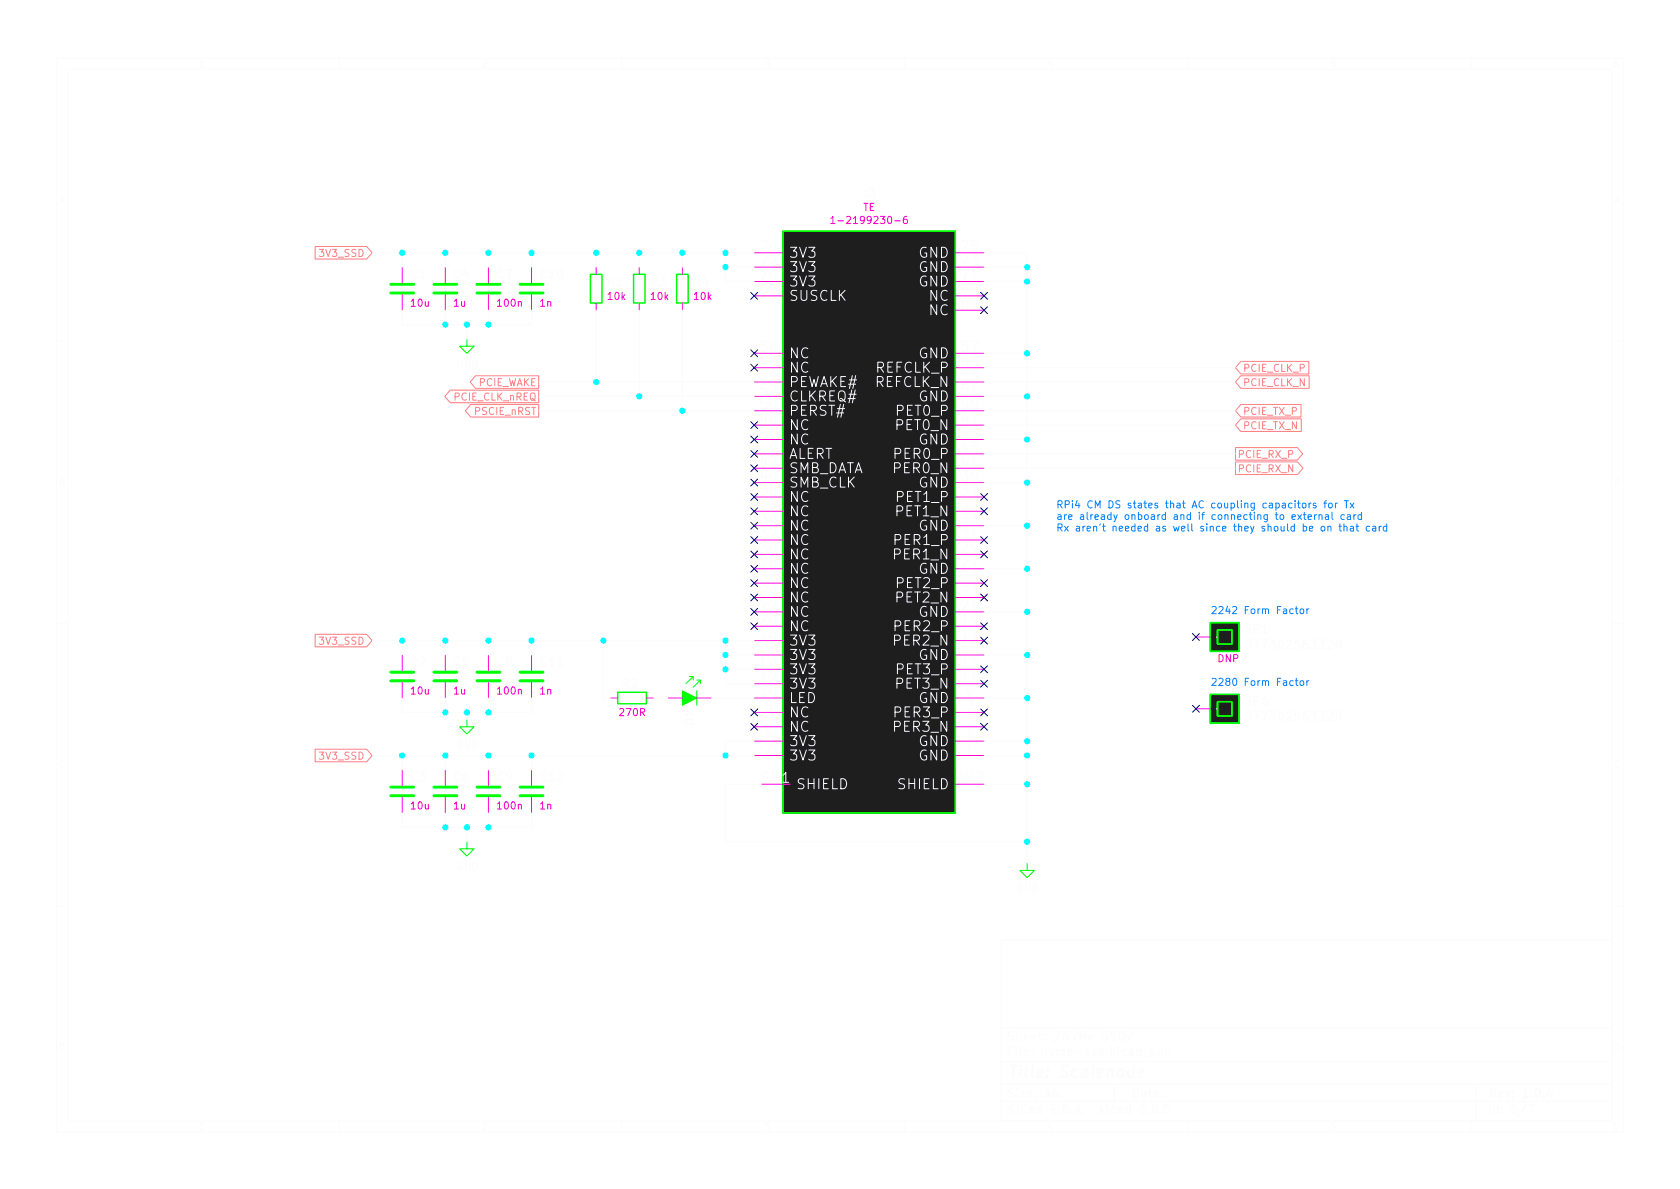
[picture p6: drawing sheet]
<svg xmlns="http://www.w3.org/2000/svg" width="297mm" height="210mm" viewBox="0 0 297 210" stroke-linecap="round" stroke-linejoin="round" font-family="sans-serif">
<g fill="none" stroke="#fcfcfc" stroke-width=".18">
<path d="M10 10.2h277v190.1h-277zM12 12.2h273v186.1h-273zM35.3 10.9l.4-.4v1.3M35.3 11.8h.8M60 10.2v2M85.3 10.7l.5-.2 .3 .4-.8 .9h.8M110 10.2v2M135.3 10.5h.8l-.5 .5 .4 .2v.5l-.2 .1-.5-.1M160 10.2v2M185.6 10.5l-.3 .9h.8M185.9 11v.8M210 10.2v2"/>
<path d="M236 10.5h-.6l-.1 .7 .2-.2 .4 .1 .2 .2-.1 .4-.2 .1-.5-.1M260 10.2v2M285.9 10.5l-.3 .1a.87 .87 0 0 0 0 1.2l.4-.1 .1-.4-.3-.3-.4 .1-.1 .2M10.6 35.8l.4-1.3 .4 1.3M10.7 35.5h.6M153.2 33.3v1.1a.49 .49 0 0 1-.6 .4M153.7 33.3h1l-.5 .6 .4 .1v.7l-.2 .1h-.4l-.3-.1M285.6 35.8l.4-1.3 .4 1.3M285.7 35.5h.6M65.8 44.7h67.5M71.1 44.7v2.5M71.1 54.9v2.5h22.9v-2.5"/>
<path d="M73.7 47.8a.61 .61 0 0 0-.7 0 .61 .61 0 0 0-.2 .7 .57 .57 0 0 0 .3 .6 .57 .57 0 0 0 .6 0M74.3 48.1l.4-.4v1.5M74.3 49.2h.9M78.7 44.7v2.5M78.7 54.9v2.5M81.3 47.8a.61 .61 0 0 0-.7 0 .61 .61 0 0 0-.2 .7 .57 .57 0 0 0 .3 .6 .57 .57 0 0 0 .6 0M82.3 47.6l-.4 1.1h1M82.5 57.4v2.5M82.6 48.2v1M86.4 44.7v2.5M86.4 54.9v2.5M89 47.8a.61 .61 0 0 0-.8 0 .61 .61 0 0 0-.2 .7 .57 .57 0 0 0 .3 .6 .57 .57 0 0 0 .7 0"/>
<path d="M89.5 47.7h1l-.7 1.5M94 44.7v2.5M96.6 47.8a.61 .61 0 0 0-.8 0 .61 .61 0 0 0-.2 .7 .57 .57 0 0 0 .3 .6 .57 .57 0 0 0 .7 0M97.2 48.1l.4-.4v1.5M97.2 49.2h.8M98.8 47.8l.2-.1a.83 .83 0 0 1 .6 .6 .83 .83 0 0 1-.3 .8l-.2 .1a.82 .82 0 0 1-.3-1.4zM105.4 44.7v2.5M105.4 54.9v12.7M107.6 49.9l.8-.1 .1-.2-.1-.4-.2-.1h-.6v1.5M108 49.9l.5 .7M109.1 49.5l.4-.4v1.5M109.1 50.6h.9"/>
<path d="M113 44.7v2.5M113 54.9v15.2M115.3 49.9l.7-.1 .1-.2v-.4l-.3-.1h-.5v1.5M115.6 49.9l.5 .7M116.6 49.1h1l-.5 .6 .4 .1v.6l-.2 .2h-.4l-.3-.2M120.6 44.7v2.5M120.6 54.9v17.7M122.9 49.9l.7-.1 .2-.2-.1-.4-.2-.1h-.6v1.5M123.2 49.9l.6 .7M124.7 49l-.4 1.1h1M125.1 49.6v1M128.3 44.7v5.1h5"/>
<path d="M128.3 47.2h5M174 44.7h7.6v107.9M174 49.8h7.6M174 47.2h7.6M10 60.2h2M81.7 63.7a.59 .59 0 0 0-.7 .6 .59 .59 0 0 0 .7 .5l.1-.4h-.3M83 63.6v1.3l-.7-1.3v1.3M83.6 63.6a.64 .64 0 0 1 .8 .7 .64 .64 0 0 1-.8 .6zM95.2 67.6h38.1M95.2 72.6h38.1M95.2 70.1h38.1M174 67.6h44.4"/>
<path d="M174 65h44.4M174 72.6h44.4M174 75.2h44.4M174 77.7h7.6M174 62.5h7.6M174 70.1h7.6M285 60.2h2M10.7 85.2l.5-.1 .1-.2v-.2l-.6-.2v1.3h.5l.1-.1 .1-.3-.3-.2M174 80.3h44.4M174 85.3h7.6M174 82.8h44.4M174 93h7.6"/>
<path d="M285.7 85.2l.5-.1 .1-.2v-.2l-.6-.2v1.3h.5l.1-.1 .1-.3-.3-.2M10 110.2h2M65.8 113.3h67.5M71.1 113.3v2.5M73.7 116.4a.61 .61 0 0 0-.7 0 .61 .61 0 0 0-.2 .7 .57 .57 0 0 0 .3 .6 .57 .57 0 0 0 .6-.1M74.3 116.4l.6-.1 .2 .1 .1 .3-1 1.1h1M78.7 113.3v2.5M81.3 116.4a.61 .61 0 0 0-.7 0 .61 .61 0 0 0-.2 .7 .57 .57 0 0 0 .3 .6 .57 .57 0 0 0 .6-.1M82.7 116.3h-.7l-.1 .7 .2-.2 .5 .1 .2 .2-.1 .5-.2 .2-.6-.2M86.4 113.3v2.5M89 116.4a.61 .61 0 0 0-.8 0 .61 .61 0 0 0-.2 .7 .57 .57 0 0 0 .3 .6 .57 .57 0 0 0 .7-.1M89.8 116.9l-.3-.3 .1-.2 .2-.1h.5l.1 .2-.1 .3-.6 .2-.2 .2v.3l.3 .3h.3l.3-.3v-.3l-.3-.3"/>
<path d="M94 113.3v2.5M96.6 116.4a.61 .61 0 0 0-.8 0 .61 .61 0 0 0-.2 .7 .57 .57 0 0 0 .3 .6 .57 .57 0 0 0 .7-.1M97.2 116.7l.4-.4v1.5M97.2 117.8h.8M98.6 116.7l.4-.4v1.5M98.6 117.8h.9M106.7 113.3v10.1h1.2M128.3 113.3v7.6h5M128.3 115.8h5M128.3 118.4h5M174 115.8h7.6M174 108.2h7.6"/>
<path d="M174 100.6h7.6M212.7 112.4h.1M215.1 112.6v.1M215.1 112.7h.1M221.1 110.5h-.6l-.3 .3 .2 .3 .6 .3v.4l-.2 .2-.6-.1M221.1 113.8l-.3 .3-.4-.1-.2-.2 .2-.6h.4l.2 .1a1.01 1.01 0 0 1-.3 1.4h-.3M221.6 113.2h1l-.6 1.5M221.7 111.3l.8-.1 .1-.2-.1-.4-.2-.1h-.6v1.5M223.1 113.2h1l-.7 1.5M223.2 110.9l.4-.4v1.5M223.2 112h.9M224.5 113.2h.9l-.5 .5 .5 .2v.6l-.2 .2h-.5l-.2-.2"/>
<path d="M226.2 113.3l.2-.1a.83 .83 0 0 1 .6 .6 .83 .83 0 0 1-.3 .8l-.2 .1a.82 .82 0 0 1-.3-1.4zM227.5 113.3l.6-.1 .2 .1 .1 .3-1 1.1h1M229.7 113.2h-.7l-.1 .7 .2-.2 .6 .1 .1 .2-.1 .5-.2 .2-.6-.2M231.1 113.2a.6 .6 0 0 0-.7 .6v.6l.1 .2 .5 .1 .2-.2 .1-.5-.2-.2-.4-.1-.3 .3M231.8 113.2h.9l-.5 .5 .4 .2v.6l-.2 .2h-.4l-.2-.2M233.2 113.2h1l-.6 .5 .5 .2v.6l-.2 .2h-.5l-.2-.2M234.7 113.3l.6-.1 .2 .1 .1 .3-.9 1.1h.9M236.3 114l.7-.1 .1-.2v-.4l-.3-.1h-.5v1.5M236.6 114l.5 .7M285 110.2h2M11.4 134.7a.62 .62 0 0 0-.9 .4 .62 .62 0 0 0 .7 .7l.2-.1M65.8 133.6h67.5"/>
<path d="M71.1 123.4v2.6h22.9v-2.6M71.1 133.6v2.5M73.7 136.7a.61 .61 0 0 0-.7 0 .61 .61 0 0 0-.2 .7 .57 .57 0 0 0 .3 .6 .57 .57 0 0 0 .6 0M74.2 136.6h1l-.5 .6 .4 .1v.7l-.2 .1h-.5l-.2-.1M78.7 123.4v2.6M78.7 133.6v2.5M81.3 136.7a.61 .61 0 0 0-.7 0 .61 .61 0 0 0-.2 .7 .57 .57 0 0 0 .3 .6 .57 .57 0 0 0 .6 0M81.7 131a.59 .59 0 0 0-.7 .6 .59 .59 0 0 0 .7 .6l.1-.5h-.3M82.5 126v1.2M82.6 136.6a.6 .6 0 0 0-.7 .6v.6l.2 .2 .4 .1 .2-.1 .1-.6-.2-.2h-.4l-.3 .2M83 130.9v1.3l-.7-1.3v1.3M83.6 130.9a.64 .64 0 0 1 .8 .7 .64 .64 0 0 1-.8 .6z"/>
<path d="M86.4 123.4v2.6M86.4 133.6v2.5M89 136.7a.61 .61 0 0 0-.8 0 .61 .61 0 0 0-.2 .7 .57 .57 0 0 0 .3 .6 .57 .57 0 0 0 .7 0M90.4 137.2l-.3 .3-.4-.1-.2-.2 .2-.6h.4l.2 .1a1.01 1.01 0 0 1-.3 1.4h-.3M94 133.6v2.5M96.6 136.7a.61 .61 0 0 0-.8 0 .61 .61 0 0 0-.2 .7 .57 .57 0 0 0 .3 .6 .57 .57 0 0 0 .7 0M97.2 137l.4-.4v1.5M97.2 138.1h.8M98.6 136.7l.6-.1 .2 .1 .1 .3-1 1.1h1M110.3 120.9l.7-.1 .2-.2-.1-.4-.2-.1h-.6v1.5M110.7 120.9l.5 .7M111.8 120.2l.6-.1 .2 .1v.3l-.9 1.1h.9"/>
<path d="M115.6 123.4h2.5M121.2 127.5a.82 .82 0 0 1 .9-.3 .82 .82 0 0 1 .5 .9h-1.5zM122.6 126.2h-1.5l.4 .4M122.6 125.7v.9M125.7 123.4h7.6M133.3 131.1h-5v2.5M134.6 138.7h-6.3v10.1h53.3M174 133.6h7.6M174 131.1h7.6M174 123.4h7.6M174 138.7h7.6M212.7 125.1h.1"/>
<path d="M215.1 125.4h.1M221.1 123.2h-.6l-.3 .3 .2 .3 .6 .3v.4l-.2 .2-.6-.1M221.1 126.5l-.3 .3-.4-.1-.2-.2 .2-.6h.4l.2 .1a1.01 1.01 0 0 1-.3 1.4h-.3M221.6 125.9h1l-.6 1.5M221.7 124l.8-.1 .1-.2-.1-.4-.2-.1h-.6v1.5M223.1 125.9h1l-.7 1.5M223.9 123.2a.6 .6 0 0 0-.7 .6v.6l.1 .2 .5 .1 .2-.2 .1-.5-.2-.2-.4-.1-.3 .3M224.5 125.9h.9l-.5 .5 .5 .2v.6l-.2 .2h-.5l-.2-.2M226.2 126l.2-.1a.83 .83 0 0 1 .6 .6 .83 .83 0 0 1-.3 .8l-.2 .1a.82 .82 0 0 1-.3-1.4zM227.5 126l.6-.1 .2 .1 .1 .3-1 1.1h1M229.7 125.9h-.7l-.1 .7 .2-.2 .6 .1 .1 .2-.1 .5-.2 .2-.6-.2M231.1 125.9a.6 .6 0 0 0-.7 .6v.6l.1 .2 .5 .1 .2-.2 .1-.5-.2-.2-.4-.1-.3 .3"/>
<path d="M231.8 125.9h.9l-.5 .5 .4 .2v.6l-.2 .2h-.4l-.2-.2M233.2 125.9h1l-.6 .5 .5 .2v.6l-.2 .2h-.5l-.2-.2M234.7 126l.6-.1 .2 .1 .1 .3-.9 1.1h.9M236.3 126.7l.7-.1 .1-.2v-.4l-.3-.1h-.5v1.5M236.6 126.7l.5 .7M286.4 134.7a.62 .62 0 0 0-.9 .4 .62 .62 0 0 0 .7 .7l.2-.1M71.1 143.8v2.5h22.9v-2.5M78.7 143.8v2.5M81.7 152.6a.59 .59 0 0 0-.7 .6 .59 .59 0 0 0 .7 .5l.1-.4h-.3M82.5 146.3v2.5M83 152.5v1.3l-.7-1.3v1.3M83.6 152.5a.64 .64 0 0 1 .8 .7 .64 .64 0 0 1-.8 .6z"/>
<path d="M86.4 143.8v2.5M180.8 156.4a.59 .59 0 0 0-.8 .6 .59 .59 0 0 0 .8 .6v-.5h-.2M182.1 156.3v1.3l-.7-1.3v1.3M182.7 156.3a.64 .64 0 0 1 .7 .7 .64 .64 0 0 1-.7 .6zM10 160.2h2M177 166.3h108v32h-108zM285 160.2h2M10.7 184.5a.66 .66 0 0 1 .7 .7 .66 .66 0 0 1-.7 .6zM35.3 198.9l.4-.4v1.3M35.3 199.8h.8M60 198.3v2M85.3 198.7l.5-.2 .3 .4-.8 .9h.8"/>
<path d="M110 198.3v2M135.3 198.5h.8l-.5 .5 .4 .2v.5l-.2 .1-.5-.1M160 198.3v2M177 194.8h108M177 191.8h108M177 187.8h108M177 181.8h108M178.4 195.3v1.5M178.4 185.8h.5M178.6 196l.7 .8M179.1 185.1h-.7v1.5M179.2 192.6l-.6-.1-.2 .2v.4l.7 .3 .1 .3-.3 .3h-.5"/>
<path d="M179.2 182.5l-.6-.1-.2 .3 .1 .4 .6 .3v.4l-.2 .1h-.5M179.3 195.3l-.9 .9M179.7 185.1v.2M179.7 185.6v1M179.9 192.5v.2M179.9 183.1l.2-.2 .3 .1 .1 .9M179.9 182.4v1.5M179.9 193v1M179.9 195.3v.2M179.9 195.8v1M180.4 193h.8l-.8 1h.8M180.4 185.1v1.3l.2 .2"/>
<path d="M181.1 186.1l.8-.1-.1-.3-.4-.1-.3 .2 .1 .8h.6M181.1 183.4l.8-.1-.1-.3-.4-.1-.3 .2 .1 .8h.6M181.5 195.5a.6 .6 0 0 0-.7 0 .6 .6 0 0 0-.2 .7 .56 .56 0 0 0 .3 .6 .56 .56 0 0 0 .6-.1M181.7 193.5l.7-.1v-.3l-.5-.1-.2 .2 .1 .8h.6M182.1 195.9h.6l.1 .9M182.4 183.4l.7-.1v-.3l-.5-.1-.2 .2 .1 .8h.6M182.5 186.5v.1M182.5 185.7v.1M182.8 196.2l-.5 .1a.29 .29 0 0 0-.2 .2 .29 .29 0 0 0 .2 .3h.5M183.1 193.9v.1M183.1 193.1v.1M183.6 182.9h.5"/>
<path d="M183.8 182.4v1.3l.3 .2M184.1 195.9l-.4-.1-.3 .3v.4l.2 .3h.5M184.1 195.3v1.5M184.4 185.8l.2-.2 .3 .1 .1 .9M184.4 185.6v1M184.6 183.8v.1M184.6 183v.1M184.7 194l.5-1.5 .5 1.5M184.9 193.6h.7M185.6 185.6l.3 1 .4-1M185.6 198.5l-.3 .9h.8M185.9 199v.8"/>
<path d="M186 196h.5M186.5 192.5l-.4 1h1M186.7 195.3h-.7v1.5h.7M186.9 185.8l.2-.2 .3 .1 .1 .9M186.9 185.6v1M186.9 193v1M187.4 196.7v.1M187.5 185.8l.2-.2 .4 .1v.9M187.6 182.4l-1.3 1.9M188.1 195.3a.76 .76 0 0 1 .8 .8 .76 .76 0 0 1-.8 .7zM188.8 186.1l.7-.1-.1-.3-.4-.1-.2 .2 .1 .8h.5M188.9 182.4v1.5l-.8-1.5v1.5"/>
<path d="M189.4 182.4l.5 1.5 .5-1.5M189.6 196.7v.1M190.1 196.8l.5-1.5 .5 1.5M190.1 186.1h1.2M190.2 196.4h.7M190.9 183.9v-1.5l.5 1.1 .5-1.1v1.5M191.6 196.7v.1M192.5 185.7l-.4-.1-.2 .2 .1 .3 .5 .1v.4h-.6M192.6 183.4l.7-.1-.1-.3-.4-.1-.2 .2v.8h.6M193.7 185.7l-.3-.1-.3 .2 .1 .3 .5 .1v.4h-.6M194.6 195.3v1.5M194.7 196.3l.4 .5"/>
<path d="M195.1 185.7l-.5-.1-.2 .3v.4l.1 .3h.6M195.1 185.1v1.5M195.1 195.8l-.5 .6M195.8 195.3v.2M195.8 186.5v.1M195.8 195.8v1M195.9 182.5l-.6-.1-.2 .2v.4l.6 .3 .2 .3-.3 .3h-.6M196.5 185.1v1.5M196.6 186.1l.5 .5M197 191.8v3M197.1 185.6l-.6 .6M197.1 195.9l-.4-.1-.3 .3v.4l.2 .3h.5"/>
<path d="M197.3 182.5l-.6-.1-.2 .2v.4l.6 .3 .2 .3-.3 .3h-.6M197.7 185.1v.2M197.7 185.6v1M197.8 195.9h.6v.9M197.9 182.4a.76 .76 0 0 1 .9 .8 .76 .76 0 0 1-.9 .7zM198.4 196.2l-.5 .1a.29 .29 0 0 0-.2 .2 .29 .29 0 0 0 .2 .3h.5M199.1 185.7l-.5-.1-.2 .3v.4l.1 .3h.6M199.7 185.7h.6l.1 .9M199.8 195.9l-.4-.1-.3 .3v.4l.1 .3h.6M199.8 195.3v1.5M200.4 186l-.5 .1a.29 .29 0 0 0-.3 .2 .29 .29 0 0 0 .3 .3h.5M200.4 192.5a.76 .76 0 0 1 .9 .8 .76 .76 0 0 1-.9 .7z"/>
<path d="M200.5 182.4l-1.3 1.9M201.7 185.7l-.4-.1-.3 .3v.4l.1 .3h.6M201.7 185.1v1.5M201.9 193.1h.6l.1 .9M202.1 186.8h1.1M202.3 195.3a.59 .59 0 0 0-.7 .7v.5l.1 .3h.4l.3-.1v-.5l-.1-.2-.4-.1-.3 .3M202.6 193.4l-.5 .1a.29 .29 0 0 0-.2 .2 .29 .29 0 0 0 .2 .3h.5M203.1 196.7v.1M203.1 193h.5M203.3 192.5v1.3l.3 .2M203.9 195.4l.2-.1a.81 .81 0 0 1 .6 .7 .81 .81 0 0 1-.3 .8h-.2a.81 .81 0 0 1-.6-.6 .81 .81 0 0 1 .3-.8zM204.1 193.5l.7-.1-.1-.3-.4-.1-.2 .2v.8h.6"/>
<path d="M204.1 185.7l-.4-.1-.2 .2 .1 .3 .5 .1v.4h-.6M205.2 196.7v.1M205.4 193.9v.1M205.4 193.1v.1M205.4 185.7l-.4-.1-.3 .3v.4l.2 .3h.5M206.1 185.8l.2-.2 .3 .1 .1 .9M206.1 185.1v1.5M206.6 195.3h-.7v.7l.2-.1 .5 .1 .1 .2-.1 .5-.2 .1-.5-.1M210 198.3v2M236 198.5h-.6l-.1 .7 .2-.2 .4 .1 .2 .2-.1 .4-.2 .1-.5-.1M260 198.3v2M261 191.8v6.5"/>
<path d="M263.4 195.3v1.5M264.8 195.9l-.4-.1-.3 .3v.4l.1 .3h.6M264.8 195.3v1.5M265.5 196.7v.1M265.5 195.9v.1M268 195.3a.6 .6 0 0 0-.7 .7v.5l.1 .3h.5l.2-.1 .1-.5-.2-.2-.4-.1-.3 .3M269.9 195.3l-1.3 1.9M270.2 195.3h1l-.6 1.5M285.7 184.5a.66 .66 0 0 1 .7 .7 .66 .66 0 0 1-.7 .6zM285.9 198.5l-.3 .1a.87 .87 0 0 0 0 1.2l.4-.1 .1-.4-.3-.3-.4 .1-.1 .2"/>
</g>
<g fill="none" stroke="#fcfcfc" stroke-width=".3">
<path d="M263.6 193.3l.7-.1 .1-.2-.1-.3-.2-.2h-.5v1.5M263.9 193.3l.5 .7M265 193.5l.7-.1-.1-.3-.4-.1-.2 .2 .1 .8h.5M266.2 193l.4 1 .3-1M267.5 193.9v.1M267.5 193.1v.1M269.3 193l.4-.5v1.5M269.3 194h.8M270.8 193.9v.1M271.6 192.6l.2-.1a.82 .82 0 0 1 .6 .7 .82 .82 0 0 1-.3 .8h-.2a.81 .81 0 0 1-.6-.6 .81 .81 0 0 1 .3-.8zM272.9 193.9v.1M273.9 192.5l-.3 1h.9"/>
<path d="M274.3 193v1"/>
</g>
<g fill="none" stroke="#fcfcfc" stroke-width=".4">
<path d="M178.7 188.5h1.2M179.3 188.5l-.3 2M180.4 189.1l-.1 1.4M180.5 188.5l-.1 .1 .1 .1 .1-.1-.1-.1v.2M181.1 189.1h.8M181.5 188.5l-.2 1.7v.2l.4 .1M182.6 188.5l-.2 1.7 .3 .3M183.4 189.8l1-.2-.1-.4-.5-.1-.3 .3-.1 1 .2 .1 .6-.1M185.2 190.3v.1l-.1 .1-.1-.1 .2-.1-.1 .2M185.3 189.2l.1 .1-.1 .1-.1-.1 .1-.1v.2M188.9 188.6a.85 .85 0 0 0-1.1 .1 .45 .45 0 0 0 .2 .7l.4 .1a.49 .49 0 0 1 .3 .5 .49 .49 0 0 1-.4 .5l-.8-.1M190.5 189.2a.66 .66 0 0 0-1 .3v.6l.1 .3 .2 .1 .6-.1"/>
<path d="M191.4 189.2l.2-.1 .5 .1v1.3M192.2 189.6l-.7 .1a.4 .4 0 0 0-.3 .3 .4 .4 0 0 0 .2 .5l.7-.1M193.3 188.5l-.2 1.7 .2 .3M194.1 189.8l.9-.2v-.4l-.2-.1-.6 .1-.2 1 .3 .3 .6-.1M195.9 189.3a.49 .49 0 0 1 .9 .1l-.1 1.1M196 189.1l-.2 1.4M197.8 189.3a.52 .52 0 0 1 .5-.2 .52 .52 0 0 1 .4 .4l-.1 .6a.55 .55 0 0 1-.5 .4 .55 .55 0 0 1-.5-.4zM200.4 189.2a.66 .66 0 0 0-1 .3v.6l.1 .3 .2 .1 .6-.1M200.5 188.5l-.2 2M201.2 189.8l1-.2-.1-.4-.5-.1-.3 .3-.1 1 .2 .1 .6-.1"/>
</g>
<g fill="none" stroke="#0f0" stroke-width=".51">
<path d="M69.1 51.8h4.1M69.1 50.3h4.1M76.7 51.8h4.1M76.7 50.3h4.1M84.3 51.8h4.1M84.3 50.3h4.1M91.9 51.8h4.1M91.9 50.3h4.1M69.1 118.9h4.1M76.7 118.9h4.1M84.3 118.9h4.1M91.9 118.9h4.1"/>
<path d="M69.1 120.4h4.1M69.1 139.2h4.1M76.7 120.4h4.1M76.7 139.2h4.1M84.3 120.4h4.1M84.3 139.2h4.1M91.9 120.4h4.1M91.9 139.2h4.1M69.1 140.7h4.1M76.7 140.7h4.1M84.3 140.7h4.1M91.9 140.7h4.1"/>
</g>
<g fill="none" stroke="#f0f" stroke-width=".18">
<path d="M71.1 47.2v2.8M71.1 52.1v2.8M78.7 47.2v2.8M78.7 52.1v2.8M86.4 47.2v2.8M86.4 52.1v2.8M94 47.2v2.8M94 52.1v2.8M105.4 47.2v1.3M105.4 53.6v1.3M113 47.2v1.3M113 53.6v1.3"/>
<path d="M120.6 47.2v1.3M120.6 53.6v1.3M133.3 52.3h5.1M133.3 49.8h5.1M133.3 47.2h5.1M133.3 44.7h5.1M168.9 54.9h5.1M168.9 52.3h5.1M168.9 49.8h5.1M168.9 47.2h5.1M168.9 44.7h5.1M133.3 77.7h5.1"/>
<path d="M133.3 75.2h5.1M133.3 72.6h5.1M133.3 70.1h5.1M133.3 67.6h5.1M133.3 65h5.1M133.3 62.5h5.1M168.9 77.7h5.1M168.9 75.2h5.1M168.9 72.6h5.1M168.9 70.1h5.1M168.9 67.6h5.1M168.9 65h5.1"/>
<path d="M168.9 62.5h5.1M133.3 98h5.1M133.3 95.5h5.1M133.3 93h5.1M133.3 90.4h5.1M133.3 87.9h5.1M133.3 85.3h5.1M133.3 82.8h5.1M133.3 80.3h5.1M168.9 98h5.1M168.9 95.5h5.1M168.9 93h5.1"/>
<path d="M168.9 90.4h5.1M168.9 87.9h5.1M168.9 85.3h5.1M168.9 82.8h5.1M168.9 80.3h5.1M71.1 115.8v2.8M78.7 115.8v2.8M86.4 115.8v2.8M94 115.8v2.8M133.3 118.4h5.1M133.3 115.8h5.1M133.3 113.3h5.1"/>
<path d="M133.3 110.7h5.1M133.3 108.2h5.1M133.3 105.7h5.1M133.3 103.1h5.1M133.3 100.6h5.1M168.9 118.4h5.1M168.9 115.8h5.1M168.9 113.3h5.1M168.9 110.7h5.1M168.9 108.2h5.1M168.9 105.7h5.1M168.9 103.1h5.1"/>
<path d="M168.9 100.6h5.1M211.5 112.6h2.5M71.1 120.6v2.8M71.1 136.1v2.8M78.7 120.6v2.8M78.7 136.1v2.8M86.4 120.6v2.8M86.4 136.1v2.8M94 120.6v2.8M94 136.1v2.8M107.9 123.4h1.3M114.3 123.4h1.3"/>
<path d="M118.1 123.4h2.5M123.2 123.4h2.5M133.3 133.6h5.1M133.3 123.4h5.1M133.3 120.9h5.1M133.3 131.1h5.1M133.3 128.5h5.1M133.3 126h5.1M134.6 138.7h5.1M168.9 133.6h5.1M168.9 123.4h5.1M168.9 120.9h5.1"/>
<path d="M168.9 131.1h5.1M168.9 128.5h5.1M168.9 126h5.1M168.9 138.7h5.1M211.5 125.3h2.5M71.1 141v2.8M78.7 141v2.8M86.4 141v2.8M94 141v2.8"/>
</g>
<g fill="#1e1e1e" stroke="#1e1e1e" stroke-width=".18">
<path d="M138.4 40.9h30.5v102.9h-30.5z"/>
<path d="M214 110.1h5.1v5.1h-5.1z"/>
<path d="M215.3 111.4h2.5v2.5h-2.5z"/>
<path d="M214 122.8h5.1v5.1h-5.1z"/>
<path d="M215.3 124.1h2.5v2.5h-2.5z"/>
</g>
<path d="M104.4 48.5h2v5.1h-2zM112 48.5h2v5.1h-2zM119.6 48.5h2.1v5.1h-2.1zM138.4 40.9h30.5v102.9h-30.5zM214 110.1h5.1v5.1h-5.1zM215.3 111.4h2.5v2.5h-2.5zM109.2 122.4h5.1v2.1h-5.1zM214 122.8h5.1v5.1h-5.1zM215.3 124.1h2.5v2.5h-2.5z" fill="none" stroke="#0f0" stroke-width=".25"/>
<path d="M146.9 38.6l.4-.3v1.2M146.9 39.5h.7M148.2 39h.9M160.3 38.3h-.3a.85 .85 0 0 0 0 1.2l.4-.1v-.4l-.2-.3-.4 .1-.1 .2" fill="none" stroke="#ff0084" stroke-width=".18"/>
<path d="M82.5 59.9v1.3h1.3l-1.3 1.3-1.2-1.3h1.2M121.9 119.6h.7v.7M122.6 119.6l-1.3 1.3M82.5 127.2v1.3h1.3l-1.3 1.3-1.2-1.3h1.2M123.2 120.3h.6v.6M123.2 122.2v2.5M123.8 120.3l-1.2 1.2M82.5 148.8v1.3h1.3l-1.3 1.3-1.2-1.3h1.2M181.6 152.6v1.3h1.3l-1.3 1.3-1.3-1.3h1.3" fill="none" stroke="#0f0" stroke-width=".18"/>
<path d="M120.6 122.2l2.6 1.2-2.6 1.3z" fill="#0f0" stroke="#0f0" stroke-width=".18"/>
<path d="M55.7 43.6h9.1l1 1.1-1 1.1h-9.1zM79.6 69h15.6v2.2h-15.6l-1-1.1zM83.2 71.5h12v2.2h-12l-.9-1.1zM84.1 66.4h11.1v2.3h-11.1l-1-1.1zM218.4 79.1h11l.9 1.2-.9 1.1h-11zM219.4 71.5h10.6v2.2h-10.6l-1-1.1zM219.4 63.9h12v2.2h-12l-1-1.1zM219.4 74.1h10.7v2.2h-10.7l-1-1.1zM219.4 66.4h12.1v2.3h-12.1l-1-1.1zM218.4 81.7h11l1 1.1-1 1.1h-11zM55.7 112.2h9.1l1 1.1-1 1.1h-9.1zM55.7 132.5h9.1l1 1.1-1 1.1h-9.1z" fill="none" stroke="#ff8080" stroke-width=".18"/>
<g fill="none" stroke="#0080ff" stroke-width=".18">
<path d="M229.4 89h.5M229.5 91l.6 .9M229.6 88.5v1.1l.3 .2M230.1 91l-.6 .9M230.3 89.1l.2-.1 .4 .1v.5l-.1 .2h-.3l-.2-.1zM230.4 91h.5M230.6 90.6v1.1l.3 .2M231.3 91.4l.6-.1-.1-.2-.3-.1-.2 .2v.6h.5M231.5 89v.8M231.8 89l-.3 .2M232.4 91v.9M232.7 89h-.3l-.2 .2v.1l.5 .2v.3h-.5"/>
<path d="M232.8 91l-.4 .3M233.2 91.1l.2-.1 .3 .1 .1 .8M233.2 91v.9M233.7 93.1h.3l.2 .2v.4l-.2 .2-.3-.1-.1-.1zM234.1 89h.4M234.4 91.1h.4l.1 .8M234.5 88.5l-.3 .2v1.1M234.8 93.2l.2-.1h.3v.8M234.8 93.1v.8M234.9 91.3l-.4 .1-.2 .2 .2 .3 .4-.1M235 89h.3l.3 .2v.4l-.3 .2h-.3l-.1-.2zM235.5 90.6v1.1l.2 .2"/>
<path d="M236.1 89v.8M236.5 89l-.4 .2M236.7 93.1h.5M236.9 92.6v1.1l.3 .2M237.6 93.2l.2-.1h.3l.1 .8M237.6 92.6v1.3M237.7 91.1l-.4-.1-.2 .3 .1 .5h.5M237.7 88.5h.7M238.1 88.5v1.3M238.2 91.1h.5l.1 .8M238.7 89l.7 .8M238.8 91.3l-.4 .1-.2 .2 .2 .3 .4-.1"/>
<path d="M238.8 93.1h.5v.8M239.3 93.4h-.4l-.2 .2 .2 .3 .4-.1M239.4 89l-.7 .8M239.4 91v.9M239.7 91l-.3 .3M239.7 93.1h.5M239.9 92.6v1.1l.3 .2M240.7 91.1l-.4-.1-.2 .3 .1 .5h.5M240.7 90.6v1.3M242.2 93.1h-.4l-.2 .2 .1 .5h.5M242.7 93.1h.5l.1 .8M243.3 93.4h-.5l-.2 .2 .2 .3 .5-.1"/>
<path d="M243.9 93.1v.8M244.2 93.1l-.3 .2M245.2 93.1h-.4l-.2 .2 .1 .5h.5M245.2 92.6v1.3M229 107.7h.5M229.2 119.9v1.1l.3 .2M229.2 107.2v1.1l.3 .2M230 107.7h.3l.2 .2v.4l-.2 .2h-.3l-.1-.2zM231.1 107.7v.8M231.4 107.7l-.3 .2M229 120.4h.5M230 120.4h.3l.2 .2v.4l-.2 .2h-.3l-.1-.2z"/>
<path d="M231.1 120.4v.8M231.4 120.4l-.3 .2"/>
</g>
<g fill="none" stroke="#000084" stroke-width=".18">
<path d="M132.7 51.7l1.3 1.2M134 51.7l-1.3 1.2M173.4 51.7l1.2 1.2M173.4 54.2l1.2 1.3M174.6 51.7l-1.2 1.2M174.6 54.2l-1.2 1.3M132.7 74.6l1.3 1.2M132.7 77.1l1.3 1.2M132.7 79.6l1.3 1.3M132.7 61.9l1.3 1.2M132.7 64.4l1.3 1.2M134 74.6l-1.3 1.2"/>
<path d="M134 77.1l-1.3 1.2M134 79.6l-1.3 1.3M134 61.9l-1.3 1.2M134 64.4l-1.3 1.2M132.7 92.3l1.3 1.3M132.7 87.3l1.3 1.2M132.7 89.8l1.3 1.2M132.7 94.9l1.3 1.2M132.7 97.4l1.3 1.2M132.7 82.2l1.3 1.2M132.7 84.7l1.3 1.2M132.7 100l1.3 1.2"/>
<path d="M134 92.3l-1.3 1.3M134 87.3l-1.3 1.2M134 89.8l-1.3 1.2M134 94.9l-1.3 1.2M134 97.4l-1.3 1.2M134 82.2l-1.3 1.2M134 84.7l-1.3 1.2M134 100l-1.3 1.2M173.4 87.3l1.2 1.2M173.4 89.8l1.2 1.2M173.4 97.4l1.2 1.2M173.4 94.9l1.2 1.2"/>
<path d="M174.6 87.3l-1.2 1.2M174.6 89.8l-1.2 1.2M174.6 97.4l-1.2 1.2M174.6 94.9l-1.2 1.2M132.7 105l1.3 1.3M132.7 107.6l1.3 1.2M132.7 110.1l1.3 1.2M132.7 102.5l1.3 1.2M134 105l-1.3 1.3M134 107.6l-1.3 1.2M134 110.1l-1.3 1.2M134 102.5l-1.3 1.2"/>
<path d="M173.4 117.7l1.2 1.3M173.4 112.7l1.2 1.2M173.4 105l1.2 1.3M173.4 110.1l1.2 1.2M173.4 102.5l1.2 1.2M174.6 117.7l-1.2 1.3M174.6 112.7l-1.2 1.2M174.6 105l-1.2 1.3M174.6 110.1l-1.2 1.2M174.6 102.5l-1.2 1.2M210.8 112l1.3 1.3M212.1 112l-1.3 1.3"/>
<path d="M132.7 125.4l1.3 1.2M132.7 127.9l1.3 1.2M134 127.9l-1.3 1.2M134 125.4l-1.3 1.2M173.4 120.3l1.2 1.2M173.4 125.4l1.2 1.2M173.4 127.9l1.2 1.2M174.6 120.3l-1.2 1.2M174.6 125.4l-1.2 1.2M174.6 127.9l-1.2 1.2M210.8 124.7l1.3 1.3M212.1 124.7l-1.3 1.3"/>
</g>
<g fill="#0ff" stroke="#0ff" stroke-width=".18">
<circle cx="82.5" cy="146.3" r=".46"/>
<circle cx="78.7" cy="146.3" r=".46"/>
<circle cx="78.7" cy="133.6" r=".46"/>
<circle cx="128.3" cy="113.3" r=".46"/>
<circle cx="128.3" cy="118.4" r=".46"/>
<circle cx="128.3" cy="115.8" r=".46"/>
<circle cx="181.6" cy="123.4" r=".46"/>
<circle cx="181.6" cy="115.8" r=".46"/>
<circle cx="94" cy="133.6" r=".46"/>
<circle cx="86.4" cy="133.6" r=".46"/>
<circle cx="86.4" cy="146.3" r=".46"/>
<circle cx="128.3" cy="133.6" r=".46"/>
<circle cx="105.4" cy="44.7" r=".46"/>
<circle cx="120.6" cy="72.6" r=".46"/>
<circle cx="105.4" cy="67.6" r=".46"/>
<circle cx="113" cy="70.1" r=".46"/>
<circle cx="128.3" cy="44.7" r=".46"/>
<circle cx="128.3" cy="47.2" r=".46"/>
<circle cx="113" cy="44.7" r=".46"/>
<circle cx="120.6" cy="44.7" r=".46"/>
<circle cx="94" cy="113.3" r=".46"/>
<circle cx="106.7" cy="113.3" r=".46"/>
<circle cx="86.4" cy="113.3" r=".46"/>
<circle cx="86.4" cy="126" r=".46"/>
<circle cx="181.6" cy="131.1" r=".46"/>
<circle cx="181.6" cy="148.8" r=".46"/>
<circle cx="181.6" cy="133.6" r=".46"/>
<circle cx="181.6" cy="138.7" r=".46"/>
<circle cx="181.6" cy="93" r=".46"/>
<circle cx="181.6" cy="100.6" r=".46"/>
<circle cx="181.6" cy="108.2" r=".46"/>
<circle cx="86.4" cy="44.7" r=".46"/>
<circle cx="78.7" cy="57.4" r=".46"/>
<circle cx="78.7" cy="44.7" r=".46"/>
<circle cx="82.5" cy="57.4" r=".46"/>
<circle cx="71.1" cy="44.7" r=".46"/>
<circle cx="86.4" cy="57.4" r=".46"/>
<circle cx="94" cy="44.7" r=".46"/>
<circle cx="71.1" cy="113.3" r=".46"/>
<circle cx="82.5" cy="126" r=".46"/>
<circle cx="71.1" cy="133.6" r=".46"/>
<circle cx="78.7" cy="113.3" r=".46"/>
<circle cx="78.7" cy="126" r=".46"/>
<circle cx="181.6" cy="62.5" r=".46"/>
<circle cx="181.6" cy="70.1" r=".46"/>
<circle cx="181.6" cy="77.7" r=".46"/>
<circle cx="181.6" cy="47.2" r=".46"/>
<circle cx="181.6" cy="85.3" r=".46"/>
<circle cx="181.6" cy="49.8" r=".46"/>
</g>
<g font-size="2.5" fill="#fcfcfc">
<text x="134.5" y="47">72</text>
<text x="134.5" y="44.4">74</text>
<text x="139.4" y="45.6">3V3</text>
<text x="162.4" y="45.6">GND</text>
<text x="170.1" y="47">73</text>
<text x="170.1" y="44.4">75</text>
<text x="134.5" y="52.1">68</text>
<text x="134.5" y="49.5">70</text>
<text x="139.4" y="53.2">SUSCLK</text>
<text x="139.4" y="50.7">3V3</text>
<text x="139.4" y="48.1">3V3</text>
<text x="162.4" y="50.7">GND</text>
<text x="162.4" y="48.1">GND</text>
<text x="164.3" y="53.2">NC</text>
<text x="170.1" y="52.1">69</text>
<text x="170.1" y="49.5">71</text>
<text x="164.3" y="55.7">NC</text>
<text x="170.1" y="54.6">67</text>
<text x="134.5" y="64.8">56</text>
<text x="134.5" y="62.2">58</text>
<text x="139.4" y="65.9">NC</text>
<text x="139.4" y="63.4">NC</text>
<text x="154.8" y="65.9">REFCLK_P</text>
<text x="162.4" y="63.4">GND</text>
<text x="170.1" y="64.8">55</text>
<text x="170.1" y="62.2">57</text>
<text x="134.5" y="69.8">52</text>
<text x="134.5" y="67.3">54</text>
<text x="139.4" y="71">CLKREQ#</text>
<text x="139.4" y="68.4">PEWAKE#</text>
<text x="154.7" y="68.4">REFCLK_N</text>
<text x="162.4" y="71">GND</text>
<text x="170.1" y="69.8">51</text>
<text x="170.1" y="67.3">53</text>
<text x="134.5" y="77.5">46</text>
<text x="134.5" y="74.9">48</text>
<text x="134.5" y="72.4">50</text>
<text x="139.4" y="76.1">NC</text>
<text x="139.4" y="73.5">PERST#</text>
<text x="158.5" y="76.1">PET0_N</text>
<text x="158.7" y="73.5">PET0_P</text>
<text x="170.1" y="77.5">45</text>
<text x="170.1" y="74.9">47</text>
<text x="170.1" y="72.4">49</text>
<text x="134.5" y="82.5">42</text>
<text x="134.5" y="80">44</text>
<text x="139.4" y="83.7">SMB_DATA</text>
<text x="139.4" y="81.1">ALERT</text>
<text x="139.4" y="78.6">NC</text>
<text x="158.3" y="83.7">PER0_N</text>
<text x="158.4" y="81.1">PER0_P</text>
<text x="162.4" y="78.6">GND</text>
<text x="170.1" y="82.5">41</text>
<text x="170.1" y="80">43</text>
<text x="134.5" y="87.6">38</text>
<text x="134.5" y="85.1">40</text>
<text x="139.4" y="88.8">NC</text>
<text x="139.4" y="86.2">SMB_CLK</text>
<text x="158.7" y="88.8">PET1_P</text>
<text x="162.4" y="86.2">GND</text>
<text x="170.1" y="87.6">37</text>
<text x="170.1" y="85.1">39</text>
<text x="134.5" y="95.2">32</text>
<text x="134.5" y="92.7">34</text>
<text x="134.5" y="90.2">36</text>
<text x="139.4" y="93.8">NC</text>
<text x="139.4" y="91.3">NC</text>
<text x="158.5" y="91.3">PET1_N</text>
<text x="162.4" y="93.8">GND</text>
<text x="170.1" y="95.2">31</text>
<text x="170.1" y="92.7">33</text>
<text x="170.1" y="90.2">35</text>
<text x="134.5" y="100.3">28</text>
<text x="134.5" y="97.8">30</text>
<text x="139.4" y="101.5">NC</text>
<text x="139.4" y="98.9">NC</text>
<text x="139.4" y="96.4">NC</text>
<text x="158.3" y="98.9">PER1_N</text>
<text x="158.4" y="96.4">PER1_P</text>
<text x="162.4" y="101.5">GND</text>
<text x="170.1" y="100.3">27</text>
<text x="170.1" y="97.8">29</text>
<text x="134.5" y="107.9">22</text>
<text x="134.5" y="105.4">24</text>
<text x="134.5" y="102.9">26</text>
<text x="139.4" y="106.5">NC</text>
<text x="139.4" y="104">NC</text>
<text x="158.5" y="106.5">PET2_N</text>
<text x="158.7" y="104">PET2_P</text>
<text x="170.1" y="107.9">21</text>
<text x="170.1" y="105.4">23</text>
<text x="170.1" y="102.9">25</text>
<text x="134.5" y="113">18</text>
<text x="134.5" y="110.5">20</text>
<text x="139.4" y="111.6">NC</text>
<text x="139.4" y="109.1">NC</text>
<text x="158.4" y="111.6">PER2_P</text>
<text x="162.4" y="109.1">GND</text>
<text x="170.1" y="113">17</text>
<text x="170.1" y="110.5">19</text>
<text x="134.5" y="118.1">14</text>
<text x="134.5" y="115.6">16</text>
<text x="139.4" y="119.2">3V3</text>
<text x="139.4" y="116.7">3V3</text>
<text x="139.4" y="114.2">3V3</text>
<text x="158.3" y="114.2">PER2_N</text>
<text x="158.7" y="119.2">PET3_P</text>
<text x="162.4" y="116.7">GND</text>
<text x="170.1" y="118.1">13</text>
<text x="170.1" y="115.6">15</text>
<text x="134.5" y="123.2">10</text>
<text x="134.5" y="120.6">12</text>
<text x="135.2" y="125.7">8</text>
<text x="139.4" y="124.3">LED</text>
<text x="139.4" y="121.8">3V3</text>
<text x="158.5" y="121.8">PET3_N</text>
<text x="162.4" y="124.3">GND</text>
<text x="170.1" y="120.6">11</text>
<text x="170.8" y="125.7">7</text>
<text x="170.8" y="123.2">9</text>
<text x="135.2" y="130.8">4</text>
<text x="135.2" y="128.3">6</text>
<text x="139.4" y="131.9">3V3</text>
<text x="139.4" y="129.4">NC</text>
<text x="139.4" y="126.9">NC</text>
<text x="158.3" y="129.4">PER3_N</text>
<text x="158.4" y="126.9">PER3_P</text>
<text x="162.4" y="131.9">GND</text>
<text x="170.8" y="130.8">3</text>
<text x="170.8" y="128.3">5</text>
<text x="135.2" y="133.3">2</text>
<text x="139.4" y="134.5">3V3</text>
<text x="162.4" y="134.5">GND</text>
<text x="170.8" y="133.3">1</text>
<text x="134.8" y="138.4">SH1</text>
<text x="140.7" y="139.6">SHIELD</text>
<text x="158.8" y="139.6">SHIELD</text>
<text x="169" y="138.4">SH2</text>
</g>
<g font-size="1.8" fill="#ff0084">
<text x="148.7" y="39.6">1-2199230-6</text>
<text x="152.5" y="37.3">TE</text>
<text x="107.5" y="53">10k</text>
<text x="115.1" y="53">10k</text>
<text x="122.8" y="53">10k</text>
<text x="72.7" y="54.2">10u</text>
<text x="80.2" y="54.2">1u</text>
<text x="88.1" y="54.2">100n</text>
<text x="95.5" y="54.2">1n</text>
<text x="215.3" y="117.1">DNP</text>
<text x="72.7" y="122.8">10u</text>
<text x="80.2" y="122.8">1u</text>
<text x="88.1" y="122.8">100n</text>
<text x="95.5" y="122.8">1n</text>
<text x="109.7" y="126.6">270R</text>
<text x="72.7" y="143.1">10u</text>
<text x="80.2" y="143.1">1u</text>
<text x="88.1" y="143.1">100n</text>
<text x="95.5" y="143.1">1n</text>
</g>
<g font-size="1.8" fill="#ff8080">
<text x="56.7" y="45.4">3V3_SSD</text>
<text x="219.7" y="65.7">PCIE_CLK_P</text>
<text x="80.3" y="70.8">PCIE_CLK_nREQ</text>
<text x="84.4" y="68.3">PCIE_WAKE</text>
<text x="219.7" y="68.3">PCIE_CLK_N</text>
<text x="84" y="73.4">PSCIE_nRST</text>
<text x="219.7" y="73.4">PCIE_TX_P</text>
<text x="219.7" y="75.9">PCIE_TX_N</text>
<text x="218.8" y="81">PCIE_RX_P</text>
<text x="218.8" y="83.5">PCIE_RX_N</text>
<text x="56.7" y="114">3V3_SSD</text>
<text x="56.7" y="134.3">3V3_SSD</text>
</g>
<g font-size="1.8" fill="#0080ff">
<text x="186.7" y="89.9">RPi4 CM DS states that AC coupling capacitors for Tx</text>
<text x="186.7" y="91.9">are already onboard and if connecting to external card</text>
<text x="186.7" y="94">Rx aren't needed as well since they should be on that card</text>
<text x="214" y="108.6">2242 Form Factor</text>
<text x="214" y="121.3">2280 Form Factor</text>
</g>
<g font-size="1.8" fill="#fcfcfc">
<text x="118.9" y="125">1</text>
<text x="124" y="125">2</text>
</g>
</svg>
